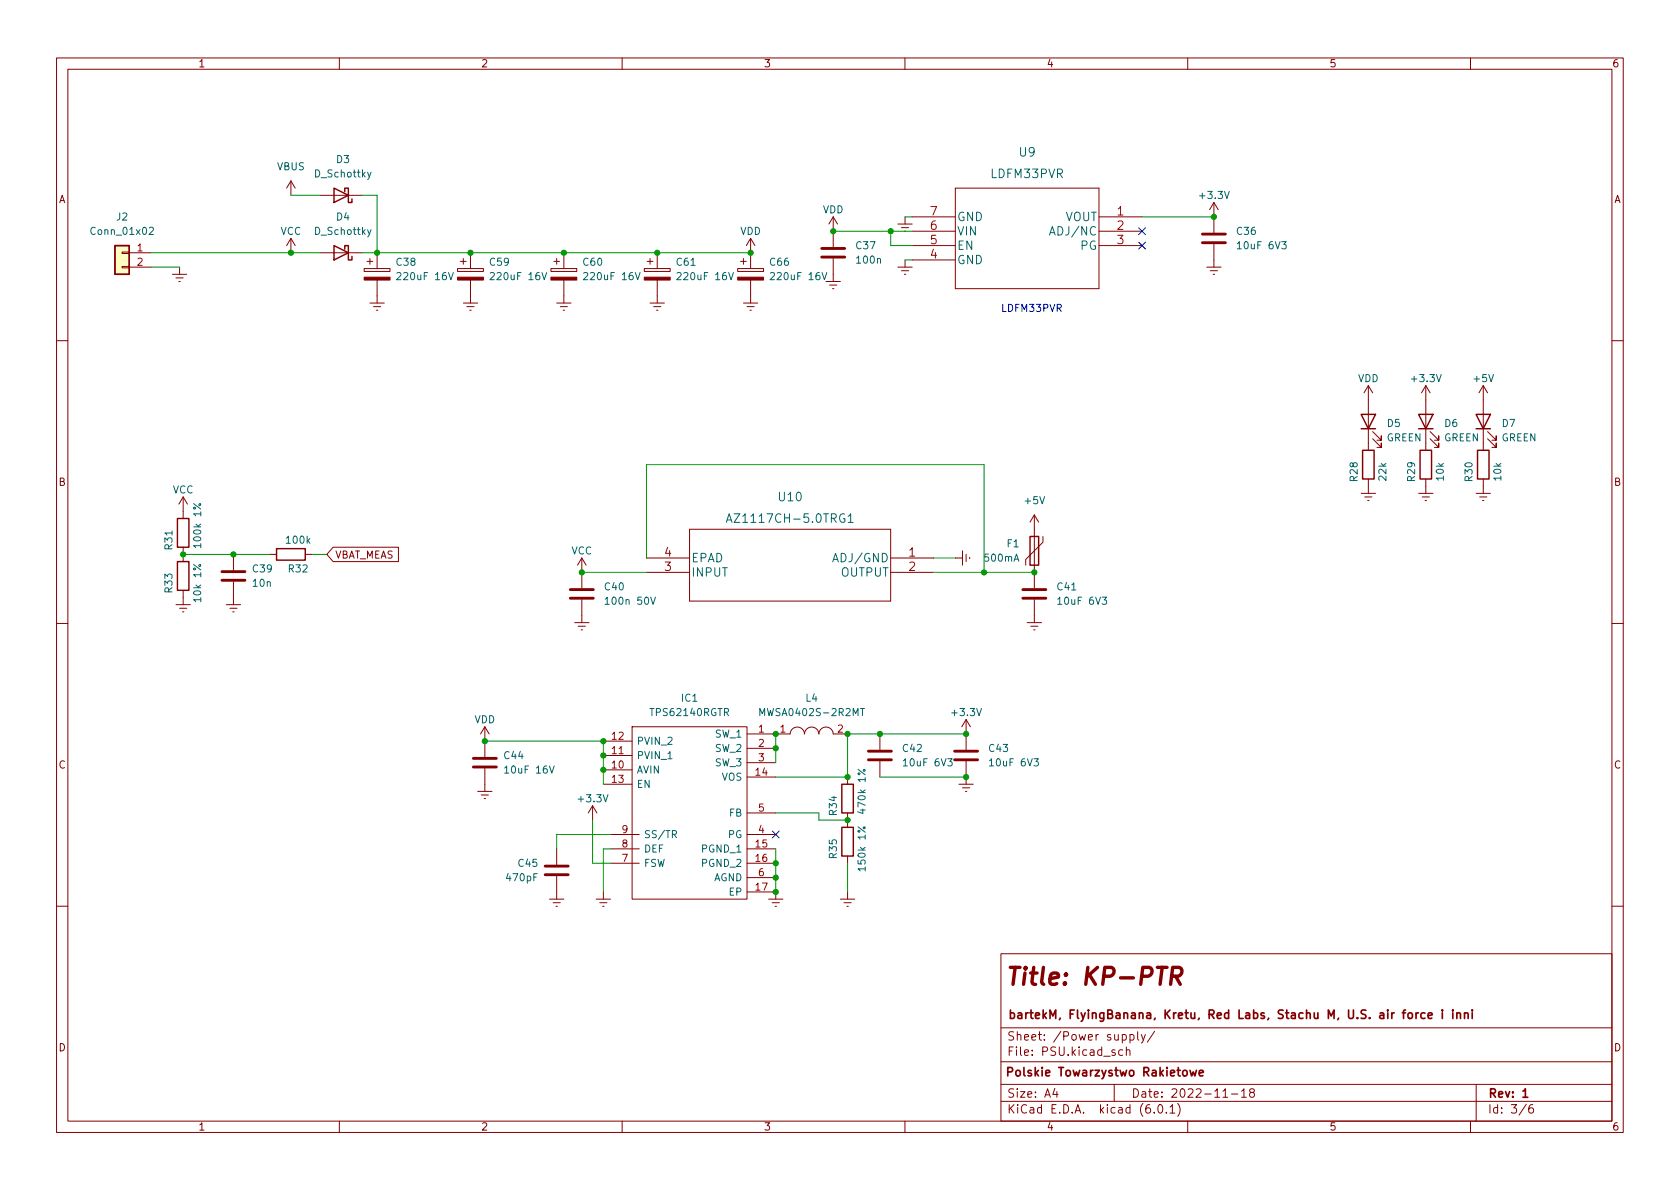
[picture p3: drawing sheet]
<svg xmlns="http://www.w3.org/2000/svg" width="297mm" height="210mm" viewBox="0 0 297 210" stroke-linecap="round" stroke-linejoin="round" font-family="sans-serif">
<g fill="none" stroke="#840000" stroke-width=".18">
<path d="M10 10.2h277v190.1h-277zM12 12.2h273v186.1h-273zM60 10.2v2M110 10.2v2M160 10.2v2M210 10.2v2M260 10.2v2M51.4 32l-.7 1.3M51.4 32v2.5M51.4 32l.8 1.3M56.5 34.5h7.6M147.3 38.3v5.4"/>
<path d="M147.3 38.3l.8 1.3M147.3 38.3l-.7 1.3M158.7 39.6h2.6M160 38.3v1.3M161.3 38.3h7.6M168.9 33.3h25.4v17.7h-25.4zM194.3 38.3h7.6M214.6 35.8l.8 1.3M214.6 35.8v5.3M214.6 35.8l-.7 1.3M21.6 47.1h1.3v.3h-1.3zM21.6 44.6h1.3v.2h-1.3z"/>
<path d="M22.9 44.7h3.8M22.9 47.2h3.8M30.5 48.5h2.5M31.1 49.1h1.3M31.6 49.8h.3M31.7 47.2v1.3M51.4 42.2v2.5M51.4 42.2l-.7 1.2M51.4 42.2l.8 1.2M56.5 44.7h7.6M64.4 47.5h4.6v.5h-4.6zM64.9 46.2h1"/>
<path d="M65.4 53.6h2.5M65.4 45.7v1M66 54.2h1.3M66.5 54.9h.3M66.7 44.7v2.8M66.7 49.5v4.1M80.9 47.5h4.6v.5h-4.6zM81.4 46.2h1M81.9 53.6h2.6M81.9 45.7v1M82.5 54.2h1.3M83.1 54.9h.2"/>
<path d="M83.2 44.7v2.8M83.2 49.5v4.1M97.4 47.5h4.6v.5h-4.6zM97.9 46.2h1M98.4 45.7v1M98.4 53.6h2.6M99.1 54.2h1.2M99.6 54.9h.2M99.7 44.7v2.8M99.7 49.5v4.1M113.9 47.5h4.6v.5h-4.6zM114.4 46.2h1"/>
<path d="M114.9 53.6h2.6M114.9 45.7v1M115.6 54.2h1.2M116.1 54.9h.2M116.2 44.7v2.8M116.2 49.5v4.1M130.4 47.5h4.6v.5h-4.6zM130.9 46.2h1.1M131.4 53.6h2.6M131.4 45.7v1M132.1 54.2h1.2M132.6 54.9h.2"/>
<path d="M132.7 42.2v5.3M132.7 49.5v4.1M132.7 42.2l-.7 1.2M132.7 42.2l.8 1.2M146 49.8h2.6M146.7 50.4h1.3M147.2 51h.2M147.3 45.7v4.1M158.7 47.2h2.6M159.4 47.9h1.3M159.4 40.3h1.3M159.9 48.5h.2"/>
<path d="M159.9 40.9h.2M160 46v1.2M161.3 40.9h7.6M161.3 43.4h7.6M161.3 46h7.6M194.3 40.9h7.6M194.3 43.4h7.6M213.4 47.2h2.5M214 47.9h1.3M214.5 48.5h.3M214.6 43.2v4M10 60.2h2"/>
<path d="M241.9 68.2l-.7 1.3M241.9 68.2v11.4M241.9 68.2l.8 1.3M242.7 77.6l1.5 1.5v-.7v.7h-.7M242.7 76.3l1.5 1.5v-.7v.7h-.7M252.1 68.2v11.4M252.1 68.2l-.8 1.3M252.1 68.2l.8 1.3M252.9 77.6l1.5 1.5v-.7v.7h-.8M252.9 76.3l1.5 1.5v-.7v.7h-.8M262.3 68.2v11.4M262.3 68.2l-.8 1.3"/>
<path d="M262.3 68.2l.7 1.3M263 77.6l1.5 1.5v-.7v.7h-.7M263 76.3l1.5 1.5v-.7v.7h-.7M285 60.2h2M32.4 87.9v3.8M32.4 96.8v2.5M32.4 87.9l-.8 1.2M32.4 87.9l.7 1.2M41.3 98v2.8M47.6 98h1.3M54 98h1.2M58.9 96.8h11.5v2.5h-11.5l-1.1-1.3z"/>
<path d="M102.9 98.7v5.3M102.9 98.7l-.8 1.2M102.9 98.7l.7 1.2M114.3 98.7h7.6M121.9 93.6h35.6v12.7h-35.6zM157.5 98.7h7.6M168.9 98.7h1.3M170.2 97.4v2.5M170.8 98v1.3M171.4 98.5v.3M182.9 91.1v12.9M182.9 91.1l.7 1.2"/>
<path d="M182.9 91.1l-.8 1.2M184.4 94.9v1l-3 3v1M240.7 87.2h2.5M241.3 87.9h1.3M241.8 88.5h.3M241.9 84.7v2.5M250.8 87.2h2.6M251.5 87.9h1.2M252 88.5h.2M252.1 84.7v2.5M261 87.2h2.5M261.6 87.9h1.3"/>
<path d="M262.1 88.5h.3M262.3 84.7v2.5M10 110.2h2M31.1 106.9h2.6M31.7 107.6h1.3M32.3 108.2h.2M32.4 104.4v2.5M40 106.9h2.5M40.6 107.6h1.3M41.1 108.2h.3M41.3 102.9v4M101.6 110.1h2.5"/>
<path d="M102.2 110.7h1.3M102.7 111.4h.3M102.9 106v4.1M114.3 101.2h7.6M157.5 101.2h7.6M181.6 110.1h2.5M182.2 110.7h1.3M182.8 111.4h.2M182.9 106v4.1M285 110.2h2M84.5 139.9h2.5M85.7 128.5v5.4"/>
<path d="M85.7 135.9v4M85.7 128.5l.8 1.3M85.7 128.5l-.7 1.3M106.7 136.1h5.1M106.7 133.6h5.1M106.7 131.1h5.1M106.7 138.7h5.1M111.8 128.5h20.3v30.5h-20.3zM132.1 129.8h7.6a1.27 1.27 0 0 1 1.3-1.2 1.27 1.27 0 0 1 1.2 1.2 1.27 1.27 0 0 1 1.3-1.2 1.27 1.27 0 0 1 1.3 1.2 1.27 1.27 0 0 1 1.2-1.2 1.27 1.27 0 0 1 1.3 1.2h2.6M132.1 137.4h5.1M132.1 132.3h5.1M132.1 134.9h5.1"/>
<path d="M149.9 137.4v1.3M155.6 129.8v2.8M155.6 134.6v2.8M169.5 138.7h2.6M170.2 139.3h1.2M170.7 139.9h.2M170.8 127.2v5.4M170.8 134.6v4.1M170.8 127.2l.8 1.3M170.8 127.2l-.7 1.3M85.1 140.6h1.3M85.6 141.2h.3"/>
<path d="M97.2 159h2.5M97.8 159.6h1.3M98.4 150.1v2.8M98.4 154.9v4.1M104.8 142.5l.7 1.3M104.8 142.5v2.5M104.8 142.5l-.8 1.3M105.4 159h2.5M106 159.6h1.3M106.7 157.7v1.3M107.9 150.1h5.1M107.9 152.6h5.1"/>
<path d="M107.9 147.6h5.1M132.1 157.7h5.1v1.3M132.1 150.1h5.1M132.1 152.6h5.1M132.1 147.6h5.1M132.1 143.8h5.1M132.1 155.2h5.1M135.9 159h2.5M136.5 159.6h1.3M148.6 159h2.5M149.2 159.6h1.3M149.9 143.8v2.5"/>
<path d="M149.9 151.4v1.2M149.9 157.7v1.3M10 160.2h2M98.3 160.3h.3M106.6 160.3h.2M137 160.3h.3M149.7 160.3h.3M177 168.7h108v29.6h-108zM285 160.2h2M60 198.3v2M110 198.3v2M160 198.3v2"/>
<path d="M177 194.8h108M177 191.8h108M177 187.8h108M177 181.8h108M186.5 192.5l-.4 1h1M186.9 193v1M197 191.8v3M198.4 183l.5-.1 .2 .3v.4l-.1 .3h-.6M198.5 185.7l-.4-.1-.3 .3v.4l.1 .3h.6M199.1 185.8l.3-.2 .3 .1 .1 .9M199.1 185.1v1.5M199.8 183l.4-.1 .3 .3v.4l-.1 .3h-.6"/>
<path d="M199.8 182.9v1.5M201.1 182.4v1.3l.3 .2M201.8 182.9l.3 1M202.5 182.9l-.5 1.4-.2 .1M204.1 196.7v.1M204.1 182.4l-1.2 1.9M204.9 195.4l.2-.1a.81 .81 0 0 1 .6 .7 .81 .81 0 0 1-.3 .8h-.2a.81 .81 0 0 1-.6-.6 .81 .81 0 0 1 .3-.8zM206.2 196.7v.1M206.9 195.8l.4-.5v1.5M206.9 196.8h.8M208.2 195.1a1.72 1.72 0 0 1 0 2.3M210 198.3v2"/>
<path d="M216.2 194h.9M217.7 193.5h1.2M219.5 193l.4-.5v1.5M219.5 194h.9M221.2 193.2l-.3-.3 .1-.2 .2-.2 .4 .1 .2 .2-.1 .2-.6 .2-.2 .3 .1 .4 .2 .1h.4l.2-.3-.1-.4-.2-.1M260 198.3v2M261 191.8v6.5M269.9 195.3l-1.3 1.9M271 195.3a.6 .6 0 0 0-.7 .7v.5l.1 .3h.5l.2-.1 .1-.5-.2-.2-.4-.1-.3 .3"/>
</g>
<g fill="none" stroke="#840000" stroke-width=".3">
<path d="M249 179.2l.2-.1 .5 .1v.6l-.1 .2-.4 .1-.2-.1zM250.4 179.1v1M250.8 179.1l-.3 .1-.1 .2M251.9 179.2l-.4-.1-.3 .3v.4l.2 .2h.5M252.5 179.6l.7-.1v-.3l-.5-.1-.2 .2 .1 .7h.6M255 178.6v.1M255 179.1v1M256.9 178.6v.1M256.9 179.1v1M257.6 179.2l.2-.1 .4 .1v.9M257.6 179.1v1M258.9 179.2l.3-.1 .3 .1 .1 .9"/>
<path d="M258.9 179.1v1M260.3 178.6v.1M260.3 179.1v1M210.4 189.3l.3 1 .3-.8 .3 .8 .2-1M212 189.8l.8-.2-.1-.3h-.4l-.3 .2 .1 .7h.6M269.3 193l.4-.5v1.5M269.3 194h.8"/>
</g>
<path d="M204.6 171.1h1.7M207.1 172.6h1.2a.83 .83 0 0 0 .7-.7 .83 .83 0 0 0-.5-.8h-1.2l-.3 3M207.9 172.6l.8 1.5" fill="none" stroke="#840000" stroke-width=".6"/>
<g fill="none" stroke="#840000" stroke-width=".51">
<path d="M145.3 45.5h4.1M145.3 43.9h4.1M212.6 42.9h4.1M212.6 41.4h4.1M39.2 102.6h4.1M39.2 101.1h4.1M100.8 105.8h4.1M100.8 104.3h4.1M180.8 105.8h4.1M180.8 104.3h4.1M83.7 135.6h4.1M83.7 134.1h4.1"/>
<path d="M153.5 134.4h4.1M153.5 132.8h4.1M168.8 134.4h4M168.8 132.8h4M96.4 153.2h4.1M96.4 154.7h4.1"/>
</g>
<g fill="none" stroke="#006464" stroke-width=".18">
<path d="M65.6 30.5l-.4 1.1-.2 .1M26.4 40.3l.5-.1 .2 .4-.8 .9h.8M65.6 40.6l-.4 1.2-.2 .1M70.2 48.3l.5-.1 .2 .4-.8 .9h.8M79.3 48.2l.4 1.3 .4-1.3M86.7 48.3l.5-.1 .2 .4-.8 .9h.8M95.8 48.2l.4 1.3 .5-1.3M103.2 48.3l.5-.1 .2 .4-.8 .9h.8M112.3 48.2l.4 1.3 .5-1.3M119.7 48.3l.5-.1 .2 .4-.8 .9h.8M128.8 48.2l.5 1.3 .4-1.3M136.2 48.3l.5-.1 .2 .4-.7 .9h.7"/>
<path d="M145.3 48.2l.5 1.3 .4-1.3M185.6 41.6l.5-1.5 .5 1.5M218.8 43.1l.3-.4v1.3M218.8 44h.7M128.4 92.4l.5-1.5 .5 1.5M128.6 91.9h.7M150 91.3l.4-.4v1.5M150 92.4h.8M107 106l.4-.4v1.3M107 106.9h.7M115 105.6l.5 1.3 .4-1.3M187 106l.4-.4v1.3"/>
<path d="M187 106.9h.7M89.2 135.8l.4-.4v1.3M89.2 136.7h.7M97.1 135.4l.5 1.3 .4-1.3M134.3 126.6v-1.3l.5 .9 .4-.9v1.3M152.1 125.3h.8M159.7 134.5l.4-.3v1.2M159.7 135.4h.7M174.9 134.5l.4-.3v1.2M174.9 135.4h.8M118.9 147.5h.6l.1-.2v-.3l-.7-.1v1.2M119.2 147.5l.4 .6"/>
</g>
<g fill="none" stroke="#840000" stroke-width=".25">
<path d="M59.1 33.3l2.5 1.2-2.5 1.3zM61 33.9v-.6h.6v2.5h.6v-.6M20.3 43.4h2.6v5.1h-2.6zM59.1 43.4l2.5 1.3-2.5 1.3zM61 44.1v-.7h.6v2.6h.6v-.7M240.7 73.3h2.5l-1.3 2.5zM240.7 75.8h2.5M240.9 79.6h2.1v5.1h-2.1zM250.8 73.3h2.6l-1.3 2.5zM250.8 75.8h2.6M251.1 79.6h2v5.1h-2zM261 73.3h2.5l-1.2 2.5z"/>
<path d="M261 75.8h2.5M261.2 79.6h2.1v5.1h-2.1zM31.4 99.3h2v5.1h-2zM31.4 91.7h2v5.1h-2zM48.9 97h5.1v2.1h-5.1zM182.1 94.9h1.5v5h-1.5zM148.8 138.7h2.1v5.1h-2.1zM148.8 146.3h2.1v5.1h-2.1z"/>
</g>
<g fill="#840000" stroke="#840000" stroke-width=".18">
<path d="M113.9 49h4.6v.5h-4.6z"/>
<path d="M130.4 49h4.6v.5h-4.6z"/>
<path d="M80.9 49h4.6v.5h-4.6z"/>
<path d="M64.4 49h4.6v.5h-4.6z"/>
<path d="M97.4 49h4.6v.5h-4.6z"/>
</g>
<path d="M20.3 43.4h2.6v5.1h-2.6z" fill="#ffffc2" stroke="#ffffc2" stroke-width=".18"/>
<g fill="none" stroke="#009600" stroke-width=".18">
<path d="M51.4 34.5h5.1M64.1 34.5h2.6v10.2M160 38.3h1.3M201.9 38.3h12.7M26.7 47.2h5M26.7 44.7h29.8M64.1 44.7h68.6M147.3 40.9h14M157.5 40.9v2.5h3.8M160 46h1.3M32.4 98h15.2M55.2 98h2.6"/>
<path d="M114.3 98.7v-16.5h59.7v19M165.1 98.7h3.8M102.9 101.2h11.4M165.1 101.2h17.8M85.7 131.1h21v7.6M137.2 129.8v5.1M155.6 137.4h15.2M170.8 129.8h-20.9v7.6h-12.7M104.8 145v7.6h3.1M107.9 150.1h-1.2v7.6M107.9 147.6h-9.5v2.5M137.2 150.1v7.6"/>
<path d="M137.2 143.8h7.6v1.2h5.1M149.9 152.6v5.1"/>
</g>
<path d="M201.3 40.3l1.2 1.2M201.3 42.8l1.2 1.2M202.5 40.3l-1.2 1.2M202.5 42.8l-1.2 1.2M136.6 147l1.2 1.2M137.8 147l-1.2 1.2" fill="none" stroke="#000084" stroke-width=".18"/>
<g fill="#009600" stroke="#009600" stroke-width=".18">
<circle cx="137.2" cy="157.7" r=".46"/>
<circle cx="137.2" cy="152.6" r=".46"/>
<circle cx="137.2" cy="155.2" r=".46"/>
<circle cx="102.9" cy="101.2" r=".46"/>
<circle cx="32.4" cy="98" r=".46"/>
<circle cx="51.4" cy="44.7" r=".46"/>
<circle cx="83.2" cy="44.7" r=".46"/>
<circle cx="66.7" cy="44.7" r=".46"/>
<circle cx="41.3" cy="98" r=".46"/>
<circle cx="155.6" cy="129.8" r=".46"/>
<circle cx="170.8" cy="137.4" r=".46"/>
<circle cx="170.8" cy="129.8" r=".46"/>
<circle cx="157.5" cy="40.9" r=".46"/>
<circle cx="214.6" cy="38.3" r=".46"/>
<circle cx="182.9" cy="101.2" r=".46"/>
<circle cx="147.3" cy="40.9" r=".46"/>
<circle cx="132.7" cy="44.7" r=".46"/>
<circle cx="106.7" cy="133.6" r=".46"/>
<circle cx="106.7" cy="131.1" r=".46"/>
<circle cx="85.7" cy="131.1" r=".46"/>
<circle cx="106.7" cy="136.1" r=".46"/>
<circle cx="116.2" cy="44.7" r=".46"/>
<circle cx="99.7" cy="44.7" r=".46"/>
<circle cx="137.2" cy="132.3" r=".46"/>
<circle cx="137.2" cy="129.8" r=".46"/>
<circle cx="149.9" cy="129.8" r=".46"/>
<circle cx="149.9" cy="145" r=".46"/>
<circle cx="149.9" cy="137.4" r=".46"/>
<circle cx="174" cy="101.2" r=".46"/>
</g>
<text font-size="4.2" fill="#840000" x="177.6" y="174.2">Title: KP-PTR</text>
<g font-size="2.1" fill="#006464">
<text x="180.3" y="27.7">U9</text>
<text x="175.3" y="31.5">LDFM33PVR</text>
<text x="169.2" y="41.6">VIN</text>
<text x="169.2" y="39.1">GND</text>
<text x="186.3" y="41.6">ADJ/NC</text>
<text x="188.3" y="39.1">VOUT</text>
<text x="169.2" y="46.7">GND</text>
<text x="169.2" y="44.2">EN</text>
<text x="191" y="44.2">PG</text>
<text x="137.8" y="88.6">U10</text>
<text x="129.7" y="92.5">AZ1117CH-5.0TRG1</text>
<text x="122.2" y="102">INPUT</text>
<text x="122.2" y="99.4">EPAD</text>
<text x="147.8" y="99.4">ADJ/GND</text>
<text x="148.6" y="102">OUTPUT</text>
</g>
<g font-size="2.1" fill="#a90000">
<text x="164.5" y="40.6">6</text>
<text x="164.5" y="38.1">7</text>
<text x="197.5" y="38.1">1</text>
<text x="197.5" y="40.6">2</text>
<text x="164.5" y="45.7">4</text>
<text x="164.5" y="43.2">5</text>
<text x="197.5" y="43.2">3</text>
<text x="117.5" y="101">3</text>
<text x="117.5" y="98.4">4</text>
<text x="160.7" y="98.4">1</text>
<text x="160.7" y="101">2</text>
</g>
<g font-size="2.1" fill="#840000">
<text x="178" y="184">Sheet: /Power supply/</text>
<text x="178.1" y="180.2">bartekM, FlyingBanana, Kretu, Red Labs, Stachu M, U.S. air force i inni</text>
<text x="177.6" y="190.3">Polskie Towarzystwo Rakietowe</text>
<text x="178" y="186.7">File: PSU.kicad_sch</text>
<text x="178" y="196.9">KiCad E.D.A. kicad (6.0.1)</text>
<text x="178" y="194.1">Size: A4</text>
<text x="200" y="194.1">Date: 2022-11-18</text>
<text x="263" y="194.1">Rev: 1</text>
<text x="263" y="196.9">Id: 3/6</text>
</g>
<g font-size="1.8" fill="#840000">
<text x="35" y="11.9">1</text>
<text x="85" y="11.9">2</text>
<text x="135" y="11.9">3</text>
<text x="185" y="11.9">4</text>
<text x="235" y="11.9">5</text>
<text x="285" y="11.9">6</text>
<text x="10.3" y="35.9">A</text>
<text x="285.3" y="35.9">A</text>
<text x="10.3" y="85.9">B</text>
<text x="285.3" y="85.9">B</text>
<text x="59.2" y="98.8">VBAT_MEAS</text>
<text x="10.3" y="135.9">C</text>
<text x="285.3" y="135.9">C</text>
<text x="10.3" y="185.9">D</text>
<text x="285.3" y="185.9">D</text>
<text x="35" y="199.9">1</text>
<text x="85" y="199.9">2</text>
<text x="135" y="199.9">3</text>
<text x="185" y="199.9">4</text>
<text x="235" y="199.9">5</text>
<text x="285" y="199.9">6</text>
</g>
<g font-size="1.8" fill="#006464">
<text x="59.5" y="28.8">D3</text>
<text x="49" y="30.1">VBUS</text>
<text x="55.8" y="31.4">D_Schottky</text>
<text x="212.3" y="35.2">+3.3V</text>
<text x="16.4" y="41.5">Conn_01x02</text>
<text x="20.6" y="39">J2</text>
<text x="49.6" y="41.5">VCC</text>
<text x="55.8" y="41.5">D_Schottky</text>
<text x="59.5" y="39">D4</text>
<text x="130.8" y="41.5">VDD</text>
<text x="145.5" y="37.7">VDD</text>
<text x="218.7" y="41.5">C36</text>
<text x="70.2" y="47">C38</text>
<text x="86.7" y="47">C59</text>
<text x="103.2" y="47">C60</text>
<text x="119.7" y="47">C61</text>
<text x="136.2" y="47">C66</text>
<text x="151.4" y="44.1">C37</text>
<text x="151.6" y="46.6">100n</text>
<text x="219.2" y="44.1">10uF 6V3</text>
<text x="70.7" y="49.5">220uF 16V</text>
<text x="87.2" y="49.5">220uF 16V</text>
<text x="103.7" y="49.5">220uF 16V</text>
<text x="120.3" y="49.5">220uF 16V</text>
<text x="136.8" y="49.5">220uF 16V</text>
<text x="240.1" y="67.6">VDD</text>
<text x="249.8" y="67.6">+3.3V</text>
<text x="260.7" y="67.6">+5V</text>
<text x="245.3" y="75.5">D5</text>
<text x="255.5" y="75.5">D6</text>
<text x="265.6" y="75.5">D7</text>
<text x="245.1" y="78">GREEN</text>
<text x="255.3" y="78">GREEN</text>
<text x="265.4" y="78">GREEN</text>
<text x="30.5" y="87.2">VCC</text>
<text x="181.3" y="89.1">+5V</text>
<text x="240" y="85.1" transform="rotate(-90 240 85.1)">R28</text>
<text x="245.1" y="84.9" transform="rotate(-90 245.1 84.9)">22k</text>
<text x="250.2" y="85.1" transform="rotate(-90 250.2 85.1)">R29</text>
<text x="255.3" y="84.9" transform="rotate(-90 255.3 84.9)">10k</text>
<text x="260.3" y="85.1" transform="rotate(-90 260.3 85.1)">R30</text>
<text x="265.4" y="84.9" transform="rotate(-90 265.4 84.9)">10k</text>
<text x="30.5" y="97.1" transform="rotate(-90 30.5 97.1)">R31</text>
<text x="35.6" y="96.4" transform="rotate(-90 35.6 96.4)">100k 1%</text>
<text x="44.8" y="101.2">C39</text>
<text x="50.7" y="96.1">100k</text>
<text x="51.1" y="101.2">R32</text>
<text x="101" y="98">VCC</text>
<text x="174.2" y="99.3">500mA</text>
<text x="178.1" y="96.8">F1</text>
<text x="30.5" y="104.7" transform="rotate(-90 30.5 104.7)">R33</text>
<text x="35.6" y="106.1" transform="rotate(-90 35.6 106.1)">10k 1%</text>
<text x="44.8" y="103.8">10n</text>
<text x="107" y="104.4">C40</text>
<text x="107.6" y="106.9">100n 50V</text>
<text x="187" y="104.4">C41</text>
<text x="187.5" y="106.9">10uF 6V3</text>
<text x="120.5" y="124.1">IC1</text>
<text x="142.5" y="124.1">L4</text>
<text x="83.9" y="127.9">VDD</text>
<text x="112.5" y="131.7">PVIN_2</text>
<text x="115.2" y="126.6">TPS62140RGTR</text>
<text x="126.5" y="130.4">SW_1</text>
<text x="135" y="126.6">MWSA0402S-2R2MT</text>
<text x="168.5" y="126.6">+3.3V</text>
<text x="89.2" y="134.2">C44</text>
<text x="89.7" y="136.8">10uF 16V</text>
<text x="112.5" y="136.8">AVIN</text>
<text x="112.5" y="134.2">PVIN_1</text>
<text x="126.5" y="133">SW_2</text>
<text x="126.5" y="135.5">SW_3</text>
<text x="159.7" y="133">C42</text>
<text x="160.1" y="135.5">10uF 6V3</text>
<text x="174.9" y="133">C43</text>
<text x="175.4" y="135.5">10uF 6V3</text>
<text x="102.4" y="141.9">+3.3V</text>
<text x="112.5" y="139.3">EN</text>
<text x="127.6" y="138">VOS</text>
<text x="153" y="143.4" transform="rotate(-90 153 143.4)">470k 1%</text>
<text x="113.8" y="148.2">SS/TR</text>
<text x="128.8" y="148.2">PG</text>
<text x="129" y="144.4">FB</text>
<text x="148" y="144.1" transform="rotate(-90 148 144.1)">R34</text>
<text x="89.7" y="155.8">470pF</text>
<text x="91.7" y="153.3">C45</text>
<text x="113.8" y="153.3">FSW</text>
<text x="113.8" y="150.7">DEF</text>
<text x="124.2" y="150.7">PGND_1</text>
<text x="124.2" y="153.3">PGND_2</text>
<text x="126.1" y="155.8">AGND</text>
<text x="148" y="151.7" transform="rotate(-90 148 151.7)">R35</text>
<text x="153" y="153.6" transform="rotate(-90 153 153.6)">150k 1%</text>
<text x="129" y="158.4">EP</text>
</g>
<g font-size="1.8" fill="#a90000">
<text x="24.3" y="44.4">1</text>
<text x="24.3" y="47">2</text>
<text x="108.2" y="130.8">12</text>
<text x="134.1" y="129.5">1</text>
<text x="137.9" y="129.5">1</text>
<text x="148.1" y="129.5">2</text>
<text x="108.2" y="135.9">10</text>
<text x="108.2" y="133.3">11</text>
<text x="133.6" y="137.2">14</text>
<text x="134.1" y="132.1">2</text>
<text x="134.1" y="134.6">3</text>
<text x="108.2" y="138.4">13</text>
<text x="134.1" y="143.5">5</text>
<text x="110" y="149.9">8</text>
<text x="110" y="147.3">9</text>
<text x="133.6" y="149.9">15</text>
<text x="134.1" y="147.3">4</text>
<text x="110" y="152.4">7</text>
<text x="133.6" y="152.4">16</text>
<text x="134.1" y="154.9">6</text>
<text x="133.6" y="157.5">17</text>
</g>
<text font-size="1.8" fill="#0000c2" x="177.4" y="55.1">LDFM33PVR</text>
</svg>
